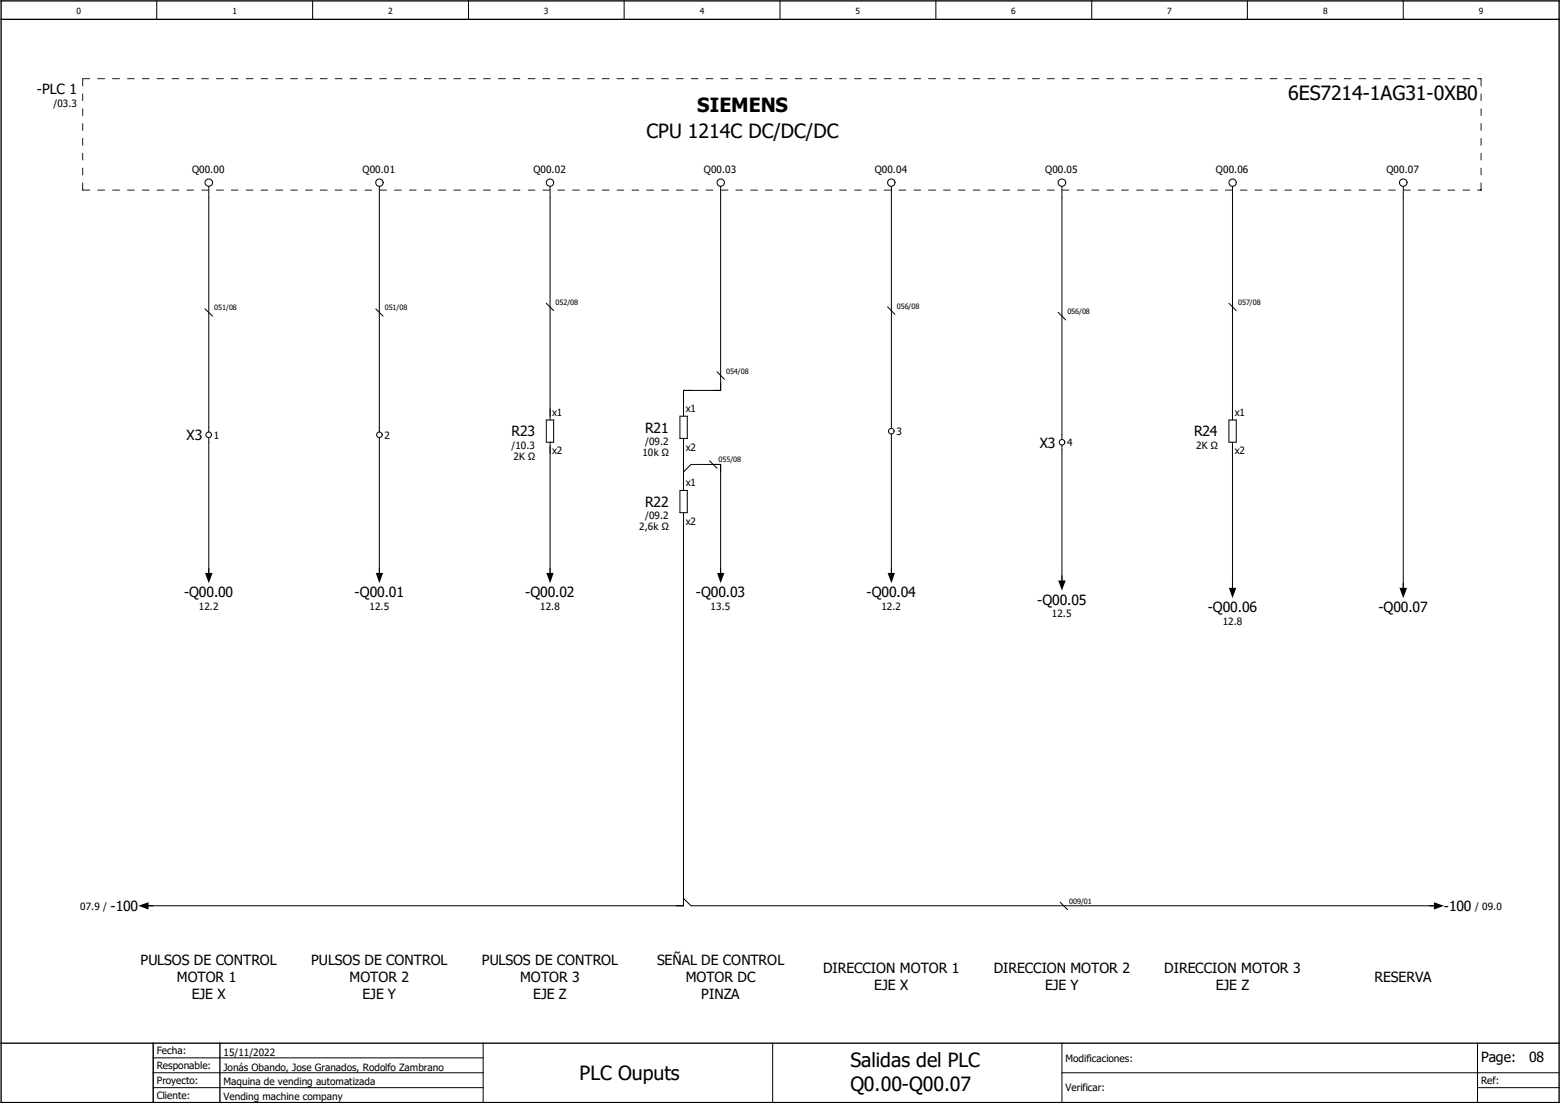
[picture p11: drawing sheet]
<svg xmlns="http://www.w3.org/2000/svg" width="297mm" height="210mm" viewBox="0 0 297 210" stroke-linecap="round" stroke-linejoin="round" font-family="sans-serif">
<g fill="none" stroke="#000" stroke-width=".19">
<path d="M29.8 .2v3.5M59.5 .2v3.5M89.2 .2v3.5M118.8 .2v3.5M148.5 .2v3.5M178.2 .2v3.5M207.9 .2v3.5M237.5 .2v3.5M267.2 .2v3.5M39.8 35.5v46.8M72.2 35.5v46.8M104.7 35.5v44.5"/>
<path d="M137.2 35.5v38.8h-7.1v4.9M169.7 35.5v46.1M202.2 35.5v48.2M234.7 35.5v44.5M267.2 35.5v77.7M39 58.8l1.5 1.4M71.5 58.8l1.4 1.4M104 57.7l1.4 1.4M169 58.4l1.4 1.5M201.5 59.5l1.4 1.4M234 57.7l1.4 1.4M104 80h1.4v4.2h-1.4z"/>
<path d="M129.5 79.2h1.4v4.3h-1.4zM136.5 70.8l1.4 1.4M234 80h1.4v4.2h-1.4zM39.8 83.3v27M72.2 83.3v27M104.7 84.2v26.1M129.5 93.4h1.4v4.2h-1.4zM130.1 89.9l1.5-1.5h5.6v21.9M130.1 83.5v9.9M130.1 97.6v74.9h-102.4M135.1 87.8l1.4 1.4M169.7 82.6v27.7"/>
<path d="M202.2 84.8v27M234.7 84.2v29M130.1 171.1l1.5 1.4h141.9M201.8 171.8l1.4 1.4M29.2 198.6v11.3M92 198.6v11.3M147.1 198.6v11.3M202.2 198.6v11.3M281.3 198.6v11.3M29.2 207.1h62.8M29.2 204.3h62.8M29.2 201.4h62.8"/>
<path d="M202.2 204.3h94.6M281.3 207.1h15.5"/>
<circle cx="39.8" cy="34.8" r=".71"/>
<circle cx="72.2" cy="34.8" r=".7"/>
<circle cx="104.7" cy="34.8" r=".7"/>
<circle cx="137.2" cy="34.8" r=".7"/>
<circle cx="169.7" cy="34.8" r=".7"/>
<circle cx="202.2" cy="34.8" r=".71"/>
<circle cx="234.7" cy="34.8" r=".7"/>
<circle cx="267.2" cy="34.8" r=".71"/>
<circle cx="39.7" cy="82.8" r=".53"/>
<circle cx="72.2" cy="82.8" r=".54"/>
<circle cx="169.7" cy="82.1" r=".53"/>
<circle cx="202.2" cy="84.2" r=".54"/>
</g>
<path d="M.2 3.7h296.6M.2 .2h296.6v209.7h-296.6zM.2 198.6h296.6M41.9 198.6v11.3" fill="none" stroke="#000" stroke-width=".25"/>
<g fill="#000">
<path d="M281.7 14.9l.4 .1-.4 .1zM15.7 35.9h.1l-.1 .4zM281.7 36.1l.4 .1-.4 .1zM281.9 35.9h.2l-.1 .4zM39 109.1h1.5l-.7 1.9zM71.5 109.1h1.4l-.7 1.9zM104 109.1h1.4l-.7 1.9zM136.5 109.1h1.4l-.7 1.9zM169 109.1h1.4l-.7 1.9zM201.5 110.5h1.4l-.7 1.9zM234 111.9h1.4l-.7 2zM266.4 111.9h1.5l-.7 2z"/>
<path d="M26.3 172.5l2-.7v1.4zM273 171.8l1.9 .7-1.9 .7z"/>
<path d="M15.7 15v1.4h.1v-1.4zM15.7 17.8v1.4h.1v-1.4zM15.7 20.7v1.4h.1v-1.4zM15.7 23.5v1.4h.1v-1.4zM15.7 26.3v1.4h.1v-1.4zM15.7 29.1v1.4h.1v-1.4zM15.7 32v1.4h.1v-1.4zM15.7 34.8v1.5l.1-1.5z"/>
<path d="M15.7 15l1.4 .1v-.2zM18.5 14.9v.2h1.5v-.2zM21.4 14.9v.2h1.4v-.2zM24.2 14.9v.2h1.4v-.2zM27.1 14.9v.2h1.3v-.2zM29.8 14.9v.2h1.5v-.2zM32.7 14.9v.2h1.4v-.2zM35.5 14.9v.2h1.4v-.2zM38.4 14.9v.2h1.4v-.2zM41.1 14.9v.2h1.5v-.2zM44 14.9v.2h1.4v-.2z"/>
<path d="M46.8 14.9v.2h1.4v-.2zM49.7 14.9v.2h1.4v-.2zM52.5 14.9v.2h1.4v-.2zM55.3 14.9v.2h1.4v-.2zM58.1 14.9v.2h1.4v-.2zM60.9 14.9v.2h1.5v-.2zM63.8 14.9v.2h1.4v-.2zM66.6 14.9v.2h1.4v-.2zM69.4 14.9v.2h1.4v-.2zM72.2 14.9v.2h1.5v-.2zM75.1 14.9v.2h1.4v-.2z"/>
<path d="M77.9 14.9v.2h1.4v-.2zM80.7 14.9v.2h1.4v-.2zM83.5 14.9v.2h1.5v-.2zM86.4 14.9v.2h1.4v-.2zM89.2 14.9v.2h1.4v-.2zM92 14.9v.2h1.4v-.2zM94.8 14.9v.2h1.5v-.2zM97.7 14.9v.2h1.4v-.2zM100.5 14.9v.2h1.4v-.2zM103.3 14.9v.2h1.4v-.2zM106.1 14.9v.2h1.4v-.2z"/>
<path d="M109 14.9v.2h1.4v-.2zM111.8 14.9v.2h1.4v-.2zM114.6 14.9v.2h1.4v-.2zM117.4 14.9v.2h1.4v-.2zM120.3 14.9v.2h1.4v-.2zM123.1 14.9v.2h1.4v-.2zM125.9 14.9v.2h1.4v-.2zM128.7 14.9v.2h1.4v-.2zM131.6 14.9v.2h1.4v-.2zM134.4 14.9v.2h1.4v-.2zM137.2 14.9v.2h1.4v-.2z"/>
<path d="M140 14.9v.2h1.4v-.2zM142.9 14.9v.2h1.4v-.2zM145.7 14.9v.2h1.4v-.2zM148.5 14.9v.2h1.4v-.2zM151.3 14.9v.2h1.4v-.2zM154.2 14.9v.2h1.4v-.2zM157 14.9v.2h1.4v-.2zM159.8 14.9v.2h1.4v-.2zM162.6 14.9v.2h1.4v-.2zM165.4 14.9v.2h1.5v-.2zM168.3 14.9v.2h1.4v-.2z"/>
<path d="M171.1 14.9v.2h1.4v-.2zM173.9 14.9v.2h1.4v-.2zM176.7 14.9v.2h1.5v-.2zM179.6 14.9v.2h1.4v-.2zM182.4 14.9v.2h1.4v-.2zM185.3 14.9v.2h1.3v-.2zM188 14.9v.2h1.5v-.2zM190.9 14.9v.2h1.4v-.2zM193.7 14.9v.2h1.4v-.2zM196.5 14.9v.2h1.5v-.2zM199.3 14.9v.2h1.5v-.2z"/>
<path d="M202.2 14.9v.2h1.4v-.2zM205 14.9v.2h1.4v-.2zM207.8 14.9v.2h1.5v-.2zM210.7 14.9v.2h1.4v-.2zM213.5 14.9v.2h1.4v-.2zM216.3 14.9v.2h1.4v-.2zM219.1 14.9v.2h1.5v-.2zM222 14.9v.2h1.4v-.2zM224.8 14.9v.2h1.4v-.2zM227.6 14.9v.2h1.4v-.2zM230.4 14.9v.2h1.5v-.2z"/>
<path d="M233.3 14.9v.2h1.4v-.2zM236.1 14.9v.2h1.4v-.2zM238.9 14.9v.2h1.4v-.2zM241.7 14.9v.2h1.5v-.2zM244.6 14.9v.2h1.4v-.2zM247.4 14.9v.2h1.4v-.2zM250.2 14.9v.2h1.4v-.2zM253 14.9v.2h1.4v-.2zM255.9 14.9v.2h1.4v-.2zM258.7 14.9v.2h1.4v-.2zM261.5 14.9v.2h1.4v-.2zM264.3 14.9v.2h1.4v-.2zM267.2 14.9v.2h1.4v-.2zM270 14.9v.2h1.4v-.2zM272.8 14.9v.2h1.4v-.2zM275.6 14.9v.2h1.4v-.2zM278.5 14.9v.2h1.4v-.2zM281.3 14.9v.2l.8-.1z"/>
<path d="M282 14.9l-.1 1.5h.2zM281.9 17.8v1.4h.2v-1.4zM281.9 20.7v1.4h.2v-1.4zM281.9 23.5v1.4h.2v-1.4zM281.9 26.3v1.4h.2v-1.4zM281.9 29.1v1.4h.2v-1.4zM281.9 32v1.4h.2v-1.4zM281.9 34.8l.1 1.5 .1-1.5z"/>
<path d="M15.7 36.2l1.4 .1v-.2zM18.5 36.1v.2h1.5v-.2zM21.4 36.1v.2h1.4v-.2zM24.2 36.1v.2h1.4v-.2zM27.1 36.1v.2h1.3v-.2zM29.8 36.1v.2h1.5v-.2zM32.7 36.1v.2h1.4v-.2zM35.5 36.1v.2h1.4v-.2zM38.4 36.1v.2h1.4v-.2zM41.1 36.1v.2h1.5v-.2zM44 36.1v.2h1.4v-.2z"/>
<path d="M46.8 36.1v.2h1.4v-.2zM49.7 36.1v.2h1.4v-.2zM52.5 36.1v.2h1.4v-.2zM55.3 36.1v.2h1.4v-.2zM58.1 36.1v.2h1.4v-.2zM60.9 36.1v.2h1.5v-.2zM63.8 36.1v.2h1.4v-.2zM66.6 36.1v.2h1.4v-.2zM69.4 36.1v.2h1.4v-.2zM72.2 36.1v.2h1.5v-.2zM75.1 36.1v.2h1.4v-.2z"/>
<path d="M77.9 36.1v.2h1.4v-.2zM80.7 36.1v.2h1.4v-.2zM83.5 36.1v.2h1.5v-.2zM86.4 36.1v.2h1.4v-.2zM89.2 36.1v.2h1.4v-.2zM92 36.1v.2h1.4v-.2zM94.8 36.1v.2h1.5v-.2zM97.7 36.1v.2h1.4v-.2zM100.5 36.1v.2h1.4v-.2zM103.3 36.1v.2h1.4v-.2zM106.1 36.1v.2h1.4v-.2z"/>
<path d="M109 36.1v.2h1.4v-.2zM111.8 36.1v.2h1.4v-.2zM114.6 36.1v.2h1.4v-.2zM117.4 36.1v.2h1.4v-.2zM120.3 36.1v.2h1.4v-.2zM123.1 36.1v.2h1.4v-.2zM125.9 36.1v.2h1.4v-.2zM128.7 36.1v.2h1.4v-.2zM131.6 36.1v.2h1.4v-.2zM134.4 36.1v.2h1.4v-.2zM137.2 36.1v.2h1.4v-.2z"/>
<path d="M140 36.1v.2h1.4v-.2zM142.9 36.1v.2h1.4v-.2zM145.7 36.1v.2h1.4v-.2zM148.5 36.1v.2h1.4v-.2zM151.3 36.1v.2h1.4v-.2zM154.2 36.1v.2h1.4v-.2zM157 36.1v.2h1.4v-.2zM159.8 36.1v.2h1.4v-.2zM162.6 36.1v.2h1.4v-.2zM165.4 36.1v.2h1.5v-.2zM168.3 36.1v.2h1.4v-.2z"/>
<path d="M171.1 36.1v.2h1.4v-.2zM173.9 36.1v.2h1.4v-.2zM176.7 36.1v.2h1.5v-.2zM179.6 36.1v.2h1.4v-.2zM182.4 36.1v.2h1.4v-.2zM185.3 36.1v.2h1.3v-.2zM188 36.1v.2h1.5v-.2zM190.9 36.1v.2h1.4v-.2zM193.7 36.1v.2h1.4v-.2zM196.5 36.1v.2h1.5v-.2zM199.3 36.1v.2h1.5v-.2z"/>
<path d="M202.2 36.1v.2h1.4v-.2zM205 36.1v.2h1.4v-.2zM207.8 36.1v.2h1.5v-.2zM210.7 36.1v.2h1.4v-.2zM213.5 36.1v.2h1.4v-.2zM216.3 36.1v.2h1.4v-.2zM219.1 36.1v.2h1.5v-.2zM222 36.1v.2h1.4v-.2zM224.8 36.1v.2h1.4v-.2zM227.6 36.1v.2h1.4v-.2zM230.4 36.1v.2h1.5v-.2z"/>
<path d="M233.3 36.1v.2h1.4v-.2zM236.1 36.1v.2h1.4v-.2zM238.9 36.1v.2h1.4v-.2zM241.7 36.1v.2h1.5v-.2zM244.6 36.1v.2h1.4v-.2zM247.4 36.1v.2h1.4v-.2zM250.2 36.1v.2h1.4v-.2zM253 36.1v.2h1.4v-.2zM255.9 36.1v.2h1.4v-.2zM258.7 36.1v.2h1.4v-.2zM261.5 36.1v.2h1.4v-.2zM264.3 36.1v.2h1.4v-.2zM267.2 36.1v.2h1.4v-.2zM270 36.1v.2h1.4v-.2zM272.8 36.1v.2h1.4v-.2zM275.6 36.1v.2h1.4v-.2zM278.5 36.1v.2h1.4v-.2zM281.3 36.1v.2l.8-.1z"/>
</g>
<g font-size="3.7">
<text x="132.8" y="21.4">SIEMENS</text>
<text x="245.2" y="19.1">6ES7214-1AG31-0XB0</text>
<text x="123.1" y="26.3">CPU 1214C DC/DC/DC</text>
<text x="161.9" y="203.2">Salidas del PLC</text>
<text x="110.4" y="205.6">PLC Ouputs</text>
<text x="161.9" y="207.7">Q0.00-Q00.07</text>
</g>
<g font-size="2.7">
<text x="7" y="18">-PLC 1</text>
<text x="35.5" y="83.8">X3</text>
<text x="97.4" y="83.1">R23</text>
<text x="122.8" y="82.4">R21</text>
<text x="227.3" y="83.1">R24</text>
<text x="198" y="85.3">X3</text>
<text x="122.8" y="96.5">R22</text>
<text x="35.1" y="113.7">-Q00.00</text>
<text x="67.5" y="113.7">-Q00.01</text>
<text x="100" y="113.7">-Q00.02</text>
<text x="132.5" y="113.7">-Q00.03</text>
<text x="165" y="113.7">-Q00.04</text>
<text x="197.5" y="115.1">-Q00.05</text>
<text x="230" y="116.5">-Q00.06</text>
<text x="262.4" y="116.5">-Q00.07</text>
<text x="21" y="173.5">-100</text>
<text x="274.9" y="173.5">-100</text>
<text x="26.8" y="183.7">PULSOS DE CONTROL</text>
<text x="59.2" y="183.7">PULSOS DE CONTROL</text>
<text x="91.7" y="183.7">PULSOS DE CONTROL</text>
<text x="125.1" y="183.7">SEÑAL DE CONTROL</text>
<text x="156.7" y="185.3">DIRECCION MOTOR 1</text>
<text x="189.2" y="185.3">DIRECCION MOTOR 2</text>
<text x="221.7" y="185.3">DIRECCION MOTOR 3</text>
<text x="33.7" y="186.9">MOTOR 1</text>
<text x="36.5" y="190.1">EJE X</text>
<text x="66.5" y="186.9">MOTOR 2</text>
<text x="69" y="190.1">EJE Y</text>
<text x="99.1" y="186.9">MOTOR 3</text>
<text x="101.5" y="190.1">EJE Z</text>
<text x="130.6" y="186.9">MOTOR DC</text>
<text x="133.5" y="190.1">PINZA</text>
<text x="166.5" y="188.6">EJE X</text>
<text x="199" y="188.6">EJE Y</text>
<text x="231.5" y="188.6">EJE Z</text>
<text x="261.7" y="186.9">RESERVA</text>
<text x="282" y="202.3">Page:</text>
<text x="291.2" y="202.3">08</text>
</g>
<g font-size="1.9">
<text x="10.2" y="20.4">/03.3</text>
<text x="36.6" y="33">Q00.00</text>
<text x="69" y="33">Q00.01</text>
<text x="101.6" y="33">Q00.02</text>
<text x="134" y="33">Q00.03</text>
<text x="166.5" y="33">Q00.04</text>
<text x="199" y="33">Q00.05</text>
<text x="231.5" y="33">Q00.06</text>
<text x="264" y="33">Q00.07</text>
<text x="40.7" y="83.5">1</text>
<text x="73.2" y="83.5">2</text>
<text x="105.1" y="79.1">x1</text>
<text x="130.6" y="78.4">x1</text>
<text x="170.7" y="82.8">3</text>
<text x="235.1" y="79.1">x1</text>
<text x="97.4" y="85.5">/10.3</text>
<text x="97.8" y="87.6">2K Ω</text>
<text x="105.1" y="86.5">x2</text>
<text x="122.3" y="86.9">10k Ω</text>
<text x="122.8" y="84.8">/09.2</text>
<text x="130.6" y="85.8">x2</text>
<text x="203.2" y="85">4</text>
<text x="227.8" y="85.5">2K Ω</text>
<text x="235.1" y="86.5">x2</text>
<text x="130.6" y="92.5">x1</text>
<text x="121.7" y="101">2,6k Ω</text>
<text x="122.8" y="98.9">/09.2</text>
<text x="130.6" y="99.9">x2</text>
<text x="37.8" y="116.1">12.2</text>
<text x="70.4" y="116.1">12.5</text>
<text x="102.8" y="116.1">12.8</text>
<text x="135.3" y="116.1">13.5</text>
<text x="167.8" y="116.1">12.2</text>
<text x="200.3" y="117.5">12.5</text>
<text x="232.8" y="119">12.8</text>
<text x="15.3" y="173.2">07.9 /</text>
<text x="280.8" y="173.2">/ 09.0</text>
<text x="29.8" y="203.5">Responable:</text>
<text x="29.8" y="200.7">Fecha:</text>
<text x="42.5" y="201">15/11/2022</text>
<text x="42.5" y="203.8">Jonás Obando, Jose Granados, Rodolfo Zambrano</text>
<text x="202.9" y="202.1">Modificaciones:</text>
<text x="29.8" y="209.2">Cliente:</text>
<text x="29.8" y="206.4">Proyecto:</text>
<text x="42.5" y="206.7">Maquina de vending automatizada</text>
<text x="42.5" y="209.5">Vending machine company</text>
<text x="202.9" y="207.8">Verificar:</text>
<text x="282" y="206.4">Ref:</text>
</g>
<g font-size="1.6">
<text x="14.6" y="2.6">0</text>
<text x="44.2" y="2.6">1</text>
<text x="73.9" y="2.6">2</text>
<text x="103.5" y="2.6">3</text>
<text x="133.2" y="2.6">4</text>
<text x="162.9" y="2.6">5</text>
<text x="192.5" y="2.6">6</text>
<text x="222.2" y="2.6">7</text>
<text x="251.9" y="2.6">8</text>
<text x="281.6" y="2.6">9</text>
</g>
<g font-size="1.4">
<text x="40.8" y="59.1">051/08</text>
<text x="73.3" y="59.1">051/08</text>
<text x="105.7" y="58">052/08</text>
<text x="170.7" y="58.8">056/08</text>
<text x="203.2" y="59.8">056/08</text>
<text x="235.7" y="58">057/08</text>
<text x="138.3" y="71.1">054/08</text>
<text x="136.8" y="88.1">055/08</text>
<text x="203.6" y="172.1">009/01</text>
</g>
</svg>
